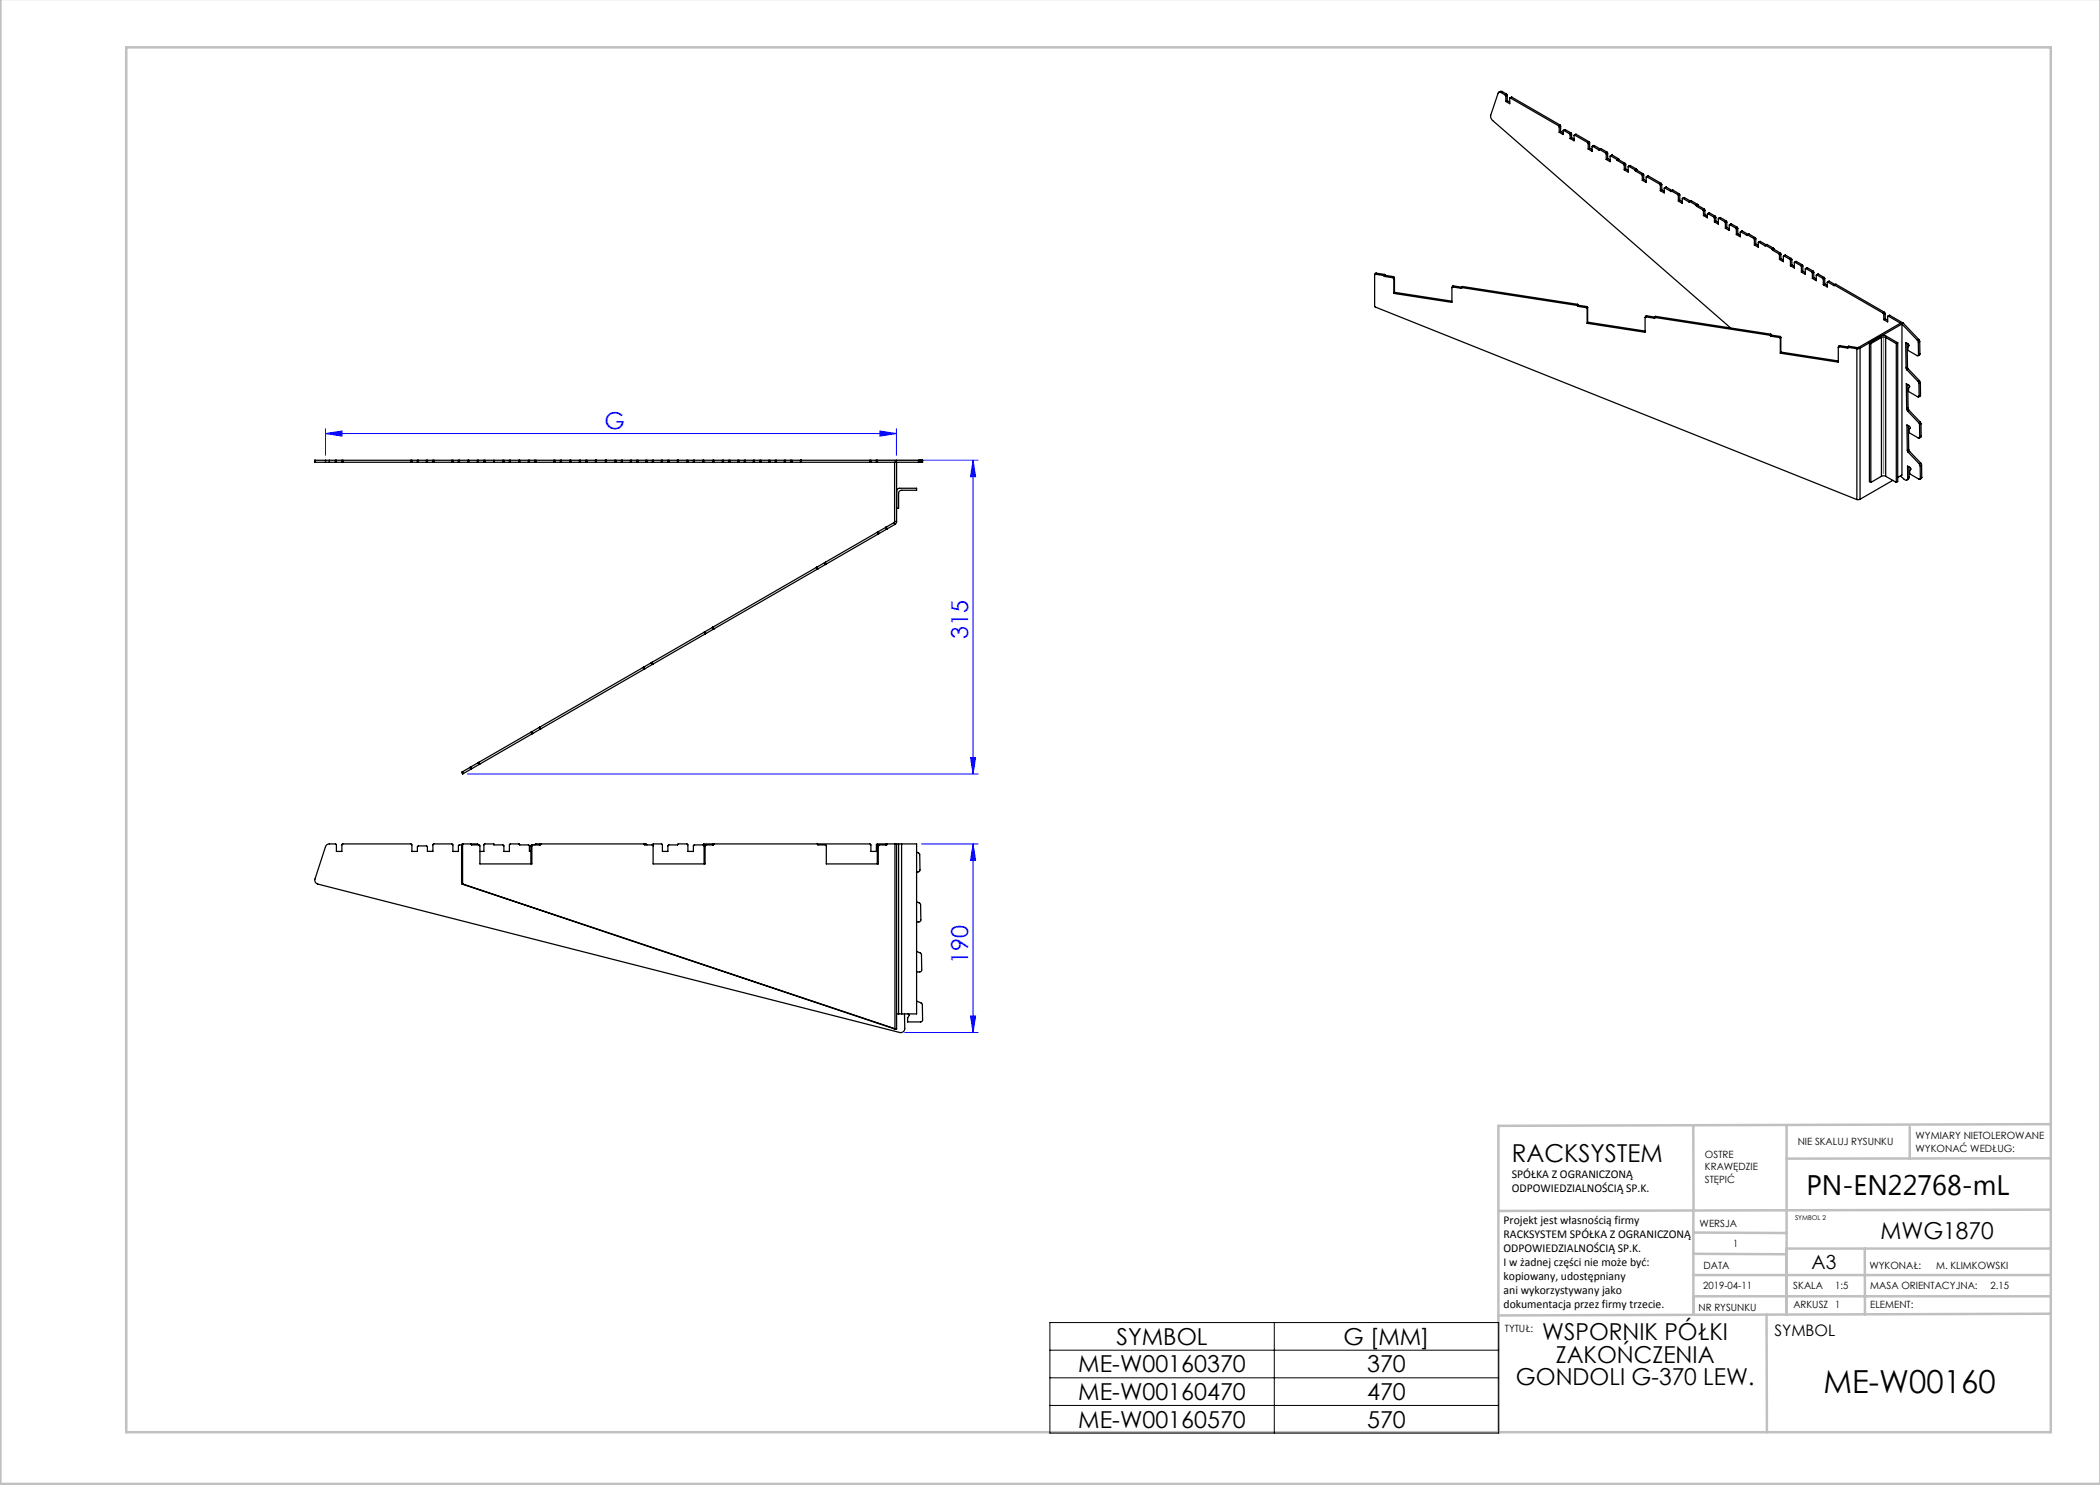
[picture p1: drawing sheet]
<svg xmlns="http://www.w3.org/2000/svg" width="420mm" height="297mm" viewBox="0 0 420 297" stroke-linecap="round" stroke-linejoin="round" font-family="sans-serif">
<g fill="none" stroke="#00f" stroke-width=".2">
<path d="M65.1 86.7l3.3-.5v1zM65.1 85.7v5.4M65.1 86.7h114.2M175 92.1h20.6M176 86.2l3.3 .5-3.3 .5zM179.3 85.7v5.4M194.6 92.1l.5 3.3h-1zM194.6 92.1v62.7M93.5 154.8h102.1M194.1 151.5h1l-.5 3.3zM184.3 168.8h11.3M194.6 168.8l.5 3.3h-1z"/>
<path d="M194.6 168.8v37.7M181 206.5h14.6M194.1 203.2h1l-.5 3.3z"/>
</g>
<g fill="none" stroke="#c0c0c0" stroke-width=".5">
<path d="M.1 -.1v296.9h419.9M25.2 9.5h385v276.9h-385zM338.7 225.2v16.9M357.3 225v37.9M382 225.4v6.3M410.1 224.8l-110.4 .4v61.2M410.1 231.7h-52.8M338.7 259.3h71.5M338.7 255h71.5M338.7 250.8l18.6 .1M338.7 246.5l18.6 .1M338.7 242.1v20.9"/>
<path d="M373 249.7v13.2M410.1 241.9l-110.4 .3M410.2 249.7h-52.9v13.2M353.3 262.9l.1 23.5M410.2 262.7l-110.5 .4"/>
</g>
<path d="M376.7 66.9v27.8" fill="none" stroke="#808080" stroke-width=".25"/>
<path d="M210 264.5h89.7v22.1h-89.7zM210 270h89.7M210 275.6h89.7M254.9 264.5v22.1M210 281.1h89.7" fill="none" stroke="#000" stroke-width=".2"/>
<g fill="#00f">
<path d="M176 86.2l3.3 .5-3.3 .5zM65.1 86.7l3.3-.5v1z"/>
<path d="M194.1 151.5h1l-.5 3.3zM194.6 92.1l.5 3.3h-1z"/>
<path d="M194.6 168.8l.5 3.3h-1zM194.1 203.2h1l-.5 3.3z"/>
</g>
<g fill="none" stroke="#000" stroke-width=".25">
<path d="M300.2 18.5a.33 .33 0 0 0-.6 .1l-1.5 4.4a1.15 1.15 0 0 0 .4 1.1l47.6 41.5M300.2 18.5l.8 .5M300.4 18.3h-.3l-.3 .2M300.4 18.3l.9 .5M300.4 18.3l-.2 .2M301 19l.2 .2M301.2 19.2v1.1M301.3 18.8l.1 .3M301.3 18.8l-.3 .2M301.4 19.1l-.2 .1M301.4 19.1v1M302.1 19.6l-.2 .1v1l-.7-.4"/>
<path d="M302.1 19.6l9.6 5.6M302.4 19.4l-.4 .2M302.4 19.4l9.6 5.6M302.4 19.4l-.3 .2M301.4 20.1l.5 .3M301.4 20.1l-.2 .2M311.7 25.2l.1 .2M311.8 25.4v1.1M312 25l.1 .2M312 25l-.3 .2M312.1 26.3l.5 .3M312.1 25.2l-.3 .2"/>
<path d="M312.1 26.3l-.3 .2M312.1 25.2v1.1M312.8 26.1h-.2v.8l-.8-.4M312.8 26.1l1.1 .6M313 25.9l-.3 .2M313 25.9l1.2 .7M313 25.9l-.2 .2M313.9 26.7l.1 .3M314 27v.7M314.2 26.6l.1 .2M314.2 26.6l-.3 .1M314.3 27.5l.5 .3"/>
<path d="M314.3 27.5l-.3 .2M314.3 26.8l-.3 .2M314.3 26.8v.7M315 27l-.2 .1v1.1l-.8-.5M315 27l2.5 1.5M315.2 26.9l-.3 .1M315.2 26.9l2.6 1.4M315.2 26.9l-.2 .1M317.5 28.5l.1 .2M317.6 28.7v1.1M317.8 28.3l.1 .3M317.8 28.3l-.3 .2"/>
<path d="M317.9 29.6l.5 .3M317.9 29.6l-.3 .2M317.9 28.6l-.3 .1M317.9 28.6v1M318.6 29.3h-.2v1l-.8-.5M318.6 29.3l1.2 .7M318.8 29.1l-.3 .2M318.8 29.1l1.2 .7M318.8 29.1l-.2 .2M319.8 29.9v.1M319.9 29.9h-.1M319.9 29.9l1.2 .7"/>
<path d="M320.1 29.7l-.2 .2M320.2 29.7h.1M320.2 29.7l1.2 .7M320.2 29.7l-.3 .2M321.1 30.6l.1 .2M321.2 30.8v1.1M321.4 30.4l.1 .3M321.4 30.4l-.3 .2M321.5 31.7l.5 .3M321.5 30.7l-.3 .1M321.5 31.7l-.3 .2M321.5 30.7v1"/>
<path d="M322.2 31.2h-.2v1.1l-.8-.4M322.2 31.2l1.2 .7M322.5 31l-.4 .2M322.5 31l1.2 .8M322.5 31l-.3 .2M323.4 32.1l1.3 .7M323.4 31.9v.2M323.7 31.9l1.3 .8M323.7 31.9l-.3 .2M323.7 31.8l-.3 .1M323.7 31.8v.1M324.7 32.8l.2 .3"/>
<path d="M324.9 33.1v.9M325 32.7l.1 .2M325 32.7l-.3 .1M325.1 33.8l.5 .3M325.1 32.9l-.2 .2M325.1 33.8l-.2 .2M325.1 32.9v.9M325.8 33.3h-.2v1.1l-.7-.4M325.8 33.3l1.2 .7M326.1 33.1l-.4 .2M326.1 33.1l-.3 .2M326.1 33.1l1.2 .7"/>
<path d="M327 34v.1M327 34.1l.1 .1M327 34.1h.1M327.1 34.2l1.2 .7M327.3 33.8v.1M327.3 33.8l-.3 .2M327.3 33.9l.1 .1M327.3 33.9l-.3 .2M327.3 33.9h.1M327.4 34l1.2 .7M327.4 34l-.3 .2M328.3 34.9l.2 .3"/>
<path d="M328.5 35.2v.9M328.6 34.7l.1 .3M328.6 34.7l-.3 .2M328.7 35.9l.5 .3M328.7 35l-.2 .2M328.7 35.9l-.2 .2M328.7 35v.9M329.4 35.4h-.2v1.1l-.7-.4M329.4 35.4l2.5 1.4M329.7 35.2l-.4 .1M329.7 35.2l2.5 1.5M329.7 35.2l-.3 .2"/>
<path d="M331.9 36.8l.2 .3M332.1 37.1v1M332.2 36.7l.1 .2M332.2 36.7l-.3 .1M332.3 38l.5 .3M332.3 38l-.2 .1M332.3 36.9l-.2 .2M332.3 36.9v1.1M333 37.6l-.2 .1v.9l-.7-.5M333 37.6l1.2 .7M333.3 37.4l-.4 .2M333.3 37.4l1.1 .7"/>
<path d="M333.3 37.4l-.3 .2M334.3 38.3h-.1M334.3 38.2v.1M334.3 38.2h.1M334.3 38.2l1.2 .7M334.6 38h.1M334.6 38l-.3 .2M334.6 38l1.2 .7M335.5 38.9l.2 .3M335.7 39.2v1M335.8 38.7l.2 .3M335.8 38.7l-.3 .2"/>
<path d="M336 39l-.3 .2M336 39v1.1M336.6 39.7h-.1v1l-.8-.5M336.6 39.7l1.2 .7M336.9 39.5l-.4 .2M336.9 39.5l1.1 .7M336.9 39.5l-.3 .2M275.1 54.9l-.2 .1v6.2l.2 .2 96.3 38.5M275.1 54.9l1.7 .2M275.2 54.6l-.3 .3M275.2 54.6l1.7 .3M275.2 54.6l-.1 .3"/>
<path d="M276.8 55.1l.1 .1M276.9 55.2v.1M276.9 55.2h.1M276.9 54.9l.1 .1M276.9 54.9l-.1 .2M276.9 55.3l1.7 .3M277 55v.1M277 55l-.1 .2M277 55.1l1.7 .2M277 55.1l-.1 .2M278.6 55.6l.2 .1M278.7 55.3l.2 .2"/>
<path d="M278.7 55.3l-.1 .3M278.8 55.7v3M278.9 58.5l-.1 .2M278.9 58.5l11.5 1.7M278.9 55.5l-.1 .2M278.9 55.5v3M290.6 57.4l-.2 .1v3l-11.6-1.8M290.6 57.4l1.6 .3M290.7 57.2l-.3 .3M290.7 57.2l-.1 .2M290.7 57.2l1.6 .2M292.3 57.6l-.1 .1"/>
<path d="M292.3 57.6h.1M292.3 57.4l-.1 .3M292.4 57.4h.1M292.4 57.5l-.1 .1M292.4 57.5l23 3.6M292.5 57.3l-.2 .3M292.5 57.3l-.1 .2M292.5 57.3l23 3.6M336 40.1l.5 .2M336 40.1l-.3 .1M337.9 40.4h-.1M337.9 40.3v.1"/>
<path d="M337.9 40.3l1.3 .7M338.2 40.1h.1M338.2 40.1l-.3 .2M338.2 40.1l1.3 .8M339.2 41l.1 .1M339.3 41.2v.1M339.3 41.1v.1M339.3 41.3l1.3 .7M339.5 40.9l.1 .1M339.5 40.9l-.3 .1M339.6 41v.1M339.6 41l-.3 .1"/>
<path d="M339.6 41l-.3 .2M339.6 41h.1M339.6 41.1l1.2 .7M339.6 41.1l-.3 .2M340.6 42l.1 .2M340.7 42.2v.9M340.8 41.8l.2 .3M340.8 41.8l-.2 .2M341 42.9l.5 .3M341 42.1l-.3 .1M341 42.9l-.3 .2M341 42.1v.8"/>
<path d="M341.6 42.7l-.1 .1v.8l-.8-.5M341.6 42.7l1.1 .7M341.9 42.6l-.4 .1M341.9 42.6l1.1 .6M341.9 42.6l-.3 .1M342.7 43.4l.2 .2M342.9 43.6v.8M343 43.2l.2 .3M343 43.2l-.3 .2M343.2 44.2l.5 .3M343.2 44.2l-.3 .2M343.2 43.5l-.3 .1"/>
<path d="M343.2 43.5v.7M343.8 43.7h-.1v1.1l-.8-.4M343.8 43.7l1.1 .6M344.1 43.5l-.4 .2M344.1 43.5l1.1 .7M344.1 43.5l-.3 .2M344.9 44.3l.2 .3M345.1 44.6v1M345.2 44.2l.2 .2M345.2 44.2l-.3 .1M345.4 45.5l.5 .3M345.4 44.4l-.3 .2"/>
<path d="M345.4 45.5l-.3 .1M345.4 44.4v1.1M346 44.9l-.1 .1v1.1l-.8-.5M346 44.9l1.1 .7M346.3 44.8l-.4 .1M346.3 44.8l1.1 .6M346.3 44.8l-.3 .1M347.1 45.6l.2 .2M347.3 45.8v1.1M347.4 45.4l.2 .3M347.4 45.4l-.3 .2M347.6 46.7l-.3 .2"/>
<path d="M347.6 45.7l-.3 .1M347.6 45.7v1M347.6 46.7l.4 .3M348.2 46.4h-.1l-.1 1-.7-.5M348.2 46.4l1.2 .7M348.5 46.2l-.4 .2M348.5 46.2l1.1 .7M348.5 46.2l-.3 .2M349.5 47l-.1 .1M349.5 47h.1M349.5 47l1.2 .7M349.8 46.8l-.3 .2"/>
<path d="M349.8 46.8l1.2 .7M350.7 47.7l.2 .2M350.9 47.9v1.1M351 47.5l.2 .3M351 47.5l-.3 .2M351.2 48.8l.5 .3M351.2 48.8l-.3 .2M351.2 47.8l-.3 .1M351.2 47.8v1M351.8 48.5h-.1v.9l-.8-.4M351.8 48.5l1.2 .7M352.1 48.3l-.4 .2"/>
<path d="M352.1 48.3l1.1 .7M352.1 48.3l-.3 .2M353.1 49.1l-.1 .1M353.1 49.1h.1M353.1 49.1l1.3 .7M353.4 48.9l-.3 .2M353.4 48.9l1.3 .8M354.4 49.8l.1 .1M354.5 49.9v.1M354.5 49.9h.1M354.5 50l1.3 .7M354.7 49.7l.1 .1"/>
<path d="M354.7 49.7l-.3 .1M354.8 49.8v.1M354.8 49.8l-.3 .1M354.8 49.8h.1M354.8 49.9l1.2 .7M354.8 49.9l-.3 .1M355.8 50.7l.1 .3M355.9 51v.9M356 50.6l.2 .2M356 50.6l-.2 .1M356.2 51.7l.5 .3M356.2 50.8l-.3 .2"/>
<path d="M356.2 51.7l-.3 .2M356.2 50.8v.9M356.8 51.2h-.1v1.1l-.8-.4M356.8 51.2l1.1 .6M357.1 51l-.4 .2M357.1 51l1.1 .7M357.1 51l-.3 .2M357.9 51.8l.2 .3M358.1 52.1v1.1M358.2 51.7l.2 .2M358.2 51.7l-.3 .1M358.4 53l.5 .3"/>
<path d="M358.4 51.9l-.3 .2M358.4 53l-.3 .2M358.4 51.9v1.1M359 52.5h-.1v1.1l-.8-.4M359 52.5l1.1 .6M359.3 52.3l-.4 .2M359.3 52.3l1.1 .7M359.3 52.3l-.3 .2M360.1 53.1l.2 .3M360.3 53.4v1M360.4 53l.2 .2M360.4 53l-.3 .1"/>
<path d="M360.6 54.3l.5 .2M360.6 53.2l-.3 .2M360.6 54.3l-.3 .1M360.6 53.2v1.1M361.2 53.7l-.1 .1v1.1l-.8-.5M361.2 53.7l1.1 .7M361.5 53.6l-.4 .1M361.5 53.6l1.1 .6M361.5 53.6l-.3 .1M362.3 54.4l.2 .2M362.5 54.6v1.1M362.6 54.2l.2 .3"/>
<path d="M362.6 54.2l-.3 .2M362.8 55.5l.5 .3M362.8 54.5l-.3 .1M362.8 55.5l-.3 .2M362.8 54.5v1M363.4 55h-.1v1.1l-.8-.4M363.4 55l1.1 .6M363.7 54.8l-.4 .2M363.7 54.8l1.1 .7M363.7 54.8l-.3 .2M364.5 55.6l.2 .3M364.7 55.9v1.1"/>
<path d="M364.8 55.5l.1 .2M364.8 55.5l-.3 .1M364.9 56.8l.5 .3M364.9 55.7l-.2 .2M364.9 56.8l-.2 .2M364.9 55.7v1.1M365.6 56.4l-.2 .1v.9l-.7-.4M365.6 56.4l1.2 .7M365.9 56.3l-.4 .1M365.9 56.3l-.3 .1M365.9 56.3l1.1 .6M366.9 57.1h-.1"/>
<path d="M366.9 57.1l9.7 5.5M367.2 56.9h.1M367.2 56.9l-.3 .1M367.2 56.9l9.7 5.6M315.4 61.1l.1 .1M315.5 61.2l.1 .1M315.5 60.9h.1M315.5 60.9l-.1 .2M315.6 61.3l1.6 .2M315.6 61h.1M315.6 60.9l-.1 .3M315.6 60.9v.1"/>
<path d="M315.7 61l1.6 .3M315.7 61l-.1 .3M317.2 61.5l.2 .2M317.3 61.3l.2 .2M317.3 61.3l-.1 .2M317.4 61.7v3M317.5 64.4l-.1 .3M317.5 64.4l11.5 1.8M317.5 61.5l-.1 .2M317.5 61.5v2.9M329.2 63.4l-.2 .1v3l-11.6-1.8M329.2 63.4l1.7 .2"/>
<path d="M329.3 63.2l-.3 .3M329.3 63.2l1.7 .2M329.3 63.2l-.1 .2M331 63.6h-.1M331 63.4l-.1 .2M331 63.4h.1M331 63.5v.1M331 63.5l23.1 3.6M331.1 63.3l-.1 .2M331.1 63.3l23.1 3.5M354.1 67.1h.1M354.1 67.2h.1"/>
<path d="M354.1 67.1v.1M354.2 66.8v.1M354.2 66.8l-.1 .3M354.2 67.2l1.7 .3M354.2 66.9l.1 .1M354.2 66.9l-.1 .3M354.3 67l1.7 .3M354.3 67l-.1 .2M355.9 67.5l.2 .2M356 67.3l.2 .2M356 67.3l-.1 .2M356.1 67.7v2.9"/>
<path d="M356.2 70.4l-.1 .2M356.2 70.4l11.5 1.8M356.2 67.5l-.1 .2M356.2 67.5v2.9M367.8 69.4l-.1 .1v2.9l-11.6-1.8M367.8 69.4l1.7 .2M368 69.1l-.3 .3M368 69.1l1.6 .3M368 69.1l-.2 .3M369.6 69.6h-.1M369.6 69.5v.1M369.6 69.4l-.1 .2"/>
<path d="M369.6 69.4h.1M369.7 69.5h-.1M369.7 69.5l1.7 .2M369.8 69.3l-.2 .2M369.8 69.3l-.1 .2M369.8 69.3l1.7 .2M371.4 69.7v30.2M371.5 69.5l-.1 .2M371.7 69.5h-.2M371.7 69.5l.3 .1M372 69.6l-.6 .1M372 69.6v30.3"/>
<path d="M374.2 68.7l-.3-.1v27.7l.3 .2M374.2 68.7v27.8M376.3 67.5l.4-.1 .4 .1M376.3 67.2l.7-.1 2.5 1.5M376.3 67.5l-2.1 1.2M376.3 67.5v27.8M376.6 62.6l.2 .3M376.8 62.9v1M376.9 62.5l.1 .2M376.9 62.5l-.3 .1M377 62.7l-.2 .2M377 63.8l-.2 .1"/>
<path d="M377 62.7v1.1M377 63.8l.5 .3M377.1 67.5l2.2 1.2M377.1 67.5v27.8M377.7 63.2l-.2 .1v1.1l-.7-.5M377.7 63.2l2.7 1.6M378 63.1l-.4 .1M378 63.1l-.3 .1M378 63.1l2.6 1.5M379.3 68.7v27.8M379.5 68.6l-.2 .1M379.5 68.6v27.7l-.2 .2"/>
<path d="M380.1 64.6l-8.4 4.9M380.4 64.8l-8.4 4.8M380.4 64.8v30.2l-.9 .5M380.4 64.8l3.1 3.3M380.6 64.6l-.2 .2M380.6 64.6l3.2 3.3M381.2 73.6l.2 .4M381.4 74l2.2 2.3M381.4 68.7l.1 4.7M381.5 73.4l.2 .4M381.5 73.4l-.3 .2M381.5 76.9l.1 4.7"/>
<path d="M381.7 73.8l-.3 .2M381.7 73.8l2.2 2.3M383.5 68.1l.2 .4M383.6 76.3l.2 .4M383.7 68.5v2.5M383.7 71l-.2 .1-1.9-1v-.7l.2-.4-.7-.5 .1 5.1M383.8 67.9l.1 .4M383.8 67.9l-.3 .2M383.8 76.7v2.5M383.8 79.2l-.2 .2-1.9-1.1v-.7l.2-.3-.6-.6v5.1M383.9 76.1l.2 .4M383.9 76.1l-.3 .2"/>
<path d="M383.9 68.3l-.2 .2M383.9 68.3l.1 2.5M384 70.8l-.4 .3M384 70.8l-.3 .2M384.1 76.5v2.5M384.1 76.5l-.3 .2M384.1 79l-.4 .4M384.1 79l-.3 .2M63 92.1v.4M63 92.5h2.1M63 92.1h2.1M65.1 92.5h.8"/>
<path d="M65.1 92.1h.8M65.1 92.1v.4M65.9 92.5h1.2M65.9 92.1h1.2M65.9 92.1v.4M67.1 92.5h.2M67.1 92.1h.2M67.1 92.1v.4M67.3 92.1v.4M67.3 92.5h1.1M67.3 92.1h1.1M68.4 92.5h.2"/>
<path d="M68.4 92.1h.2M68.4 92.1v.4M68.6 92.5h13.6M68.6 92.1h13.6M68.6 92.1v.4M82.2 92.5h.2M82.2 92.1h.2M82.2 92.1v.4M82.4 92.1v.4M82.4 92.5h1.1M82.4 92.1h1.1M83.5 92.5h.2"/>
<path d="M83.5 92.1h.2M83.5 92.1v.4M83.7 92.5h1.6M83.7 92.1h1.6M83.7 92.1v.4M85.3 92.5h.2M85.3 92.1h.2M85.3 92.1v.4M85.5 92.1v.4M85.5 92.5h1.1M85.5 92.1h1.1M86.6 92.5h.2"/>
<path d="M86.6 92.1h.2M86.6 92.1v.4M86.8 92.5h3.6M86.8 92.1h3.6M86.8 92.1v.4M90.4 92.5h.2M90.4 92.1h.2M90.4 92.1v.4M90.6 92.1v.4M90.6 92.5h1.1M90.6 92.1h1.1M91.7 92.5h.2"/>
<path d="M91.7 92.1h.2M91.7 92.1v.4M91.9 92.5h1.7M91.9 92.1h1.7M91.9 92.1v.4M93.6 92.5h.1M93.6 92.1h.1M93.6 92.1v.4M93.7 92.5h.1M93.7 92.1h.1M93.7 92.1v.4M93.8 92.5h1.7"/>
<path d="M93.8 92.1h1.7M93.8 92.1v.4M95.5 92.5h.2M95.5 92.1h.2M95.5 92.1v.4M95.7 92.5h1.1M95.7 92.1h1.1M95.7 92.1v.4M96.8 92.5h.2M96.8 92.1h.2M96.8 92.1v.4M97 92.5h3.6"/>
<path d="M97 92.1h3.6M97 92.1v.4M98.8 92.1v.4M100.6 92.5h.2M100.6 92.1h.2M100.6 92.1v.4M100.8 92.1v.4M100.8 92.5h1.1M100.8 92.1h1.1M101.9 92.5h.2M101.9 92.1h.2M101.9 92.1v.4"/>
<path d="M102.1 92.5h1.7M102.1 92.1h1.7M102.1 92.1v.4M103.8 92.5h.1M103.8 92.1h.1M103.8 92.1v.4M103.9 92.5h.1M103.9 92.1h.1M103.9 92.1v.4M104 92.5h1.7M104 92.1h1.7M104 92.1v.4"/>
<path d="M105.7 92.5h.2M105.7 92.1h.2M105.7 92.1v.4M105.9 92.1v.4M105.9 92.5h1.1M105.9 92.1h1.1M107 92.5h.2M107 92.1h.2M107 92.1v.4M107.2 92.5h3.6M107.2 92.1h3.6M107.2 92.1v.4"/>
<path d="M110.8 92.5h.2M110.8 92.1h.2M110.8 92.1v.4M111 92.5h1.1M111 92.1h1.1M111 92.1v.4M112.1 92.5h.2M112.1 92.1h.2M112.1 92.1v.4M112.3 92.5h1.7M112.3 92.1h1.7M112.3 92.1v.4"/>
<path d="M114 92.5h.1M114 92.1h.1M114 92.1v.4M114.1 92.5h.1M114.1 92.1h.1M114.1 92.1v.4M114.2 92.5h1.7M114.2 92.1h1.7M114.2 92.1v.4M115.9 92.5h.2M115.9 92.1h.2M115.9 92.1v.4"/>
<path d="M116.1 92.5h1.1M116.1 92.1h1.1M116.1 92.1v.4M117.2 92.5h.2M117.2 92.1h.2M117.2 92.1v.4M117.4 92.5h1.7M117.4 92.1h1.7M117.4 92.1v.4M119.1 92.5h.1M119.1 92.1h.1M119.1 92.1v.4"/>
<path d="M119.2 92.5h.1M119.2 92.1h.1M119.2 92.1v.4M119.3 92.5h1.8M119.3 92.1h1.8M119.3 92.1v.4M121.1 92.5h.1M121.1 92.1h.1M121.1 92.1v.4M121.2 92.5h.1M121.2 92.1h.1M121.2 92.1v.4"/>
<path d="M121.3 92.5h1.7M121.3 92.1h1.7M121.3 92.1v.4M123 92.5h.2M123 92.1h.2M123 92.1v.4M123.2 92.5h1.1M123.2 92.1h1.1M123.2 92.1v.4M124.3 92.5h.2M124.3 92.1h.2M124.3 92.1v.4"/>
<path d="M124.5 92.5h1.6M124.5 92.1h1.6M124.5 92.1v.4M126.1 92.5h.2M126.1 92.1h.2M126.1 92.1v.4M126.3 92.5h1.1M126.3 92.1h1.1M126.3 92.1v.4M127.4 92.5h.2M127.4 92.1h.2M127.4 92.1v.4"/>
<path d="M127.6 92.5h1.6M127.6 92.1h1.6M127.6 92.1v.4M129.2 92.5h.2M129.2 92.1h.2M129.2 92.1v.4M129.4 92.5h1.1M129.4 92.1h1.1M129.4 92.1v.4M130.5 92.5h.2M130.5 92.1h.2M130.5 92.1v.4"/>
<path d="M130.7 92.5h1.6M130.7 92.1h1.6M130.7 92.1v.4M132.3 92.5h.2M132.3 92.1h.2M132.3 92.1v.4M132.5 92.1v.4M132.5 92.5h1.1M132.5 92.1h1.1M133.6 92.5h.2M133.6 92.1h.2M133.6 92.1v.4"/>
<path d="M133.8 92.5h1.7M133.8 92.1h1.7M133.8 92.1v.4M135.5 92.5h.1M135.5 92.1h.1M135.5 92.1v.4M135.6 92.5h.1M135.6 92.1h.1M135.6 92.1v.4M135.7 92.5h1.7M135.7 92.1h1.7M135.7 92.1v.4"/>
<path d="M137.4 92.5h.2M137.4 92.1h.2M137.4 92.1v.4M137.6 92.1v.4M137.6 92.5h1.1M137.6 92.1h1.1M138.7 92.5h.2M138.7 92.1h.2M138.7 92.1v.4M138.9 92.5h1.7M138.9 92.1h1.7M138.9 92.1v.4"/>
<path d="M140.6 92.5h.1M140.6 92.1h.1M140.6 92.1v.4M140.7 92.5h.1M140.7 92.1h.1M140.7 92.1v.4M140.8 92.5h1.8M140.8 92.1h1.8M140.8 92.1v.4M142.6 92.5h.1M142.6 92.1h.1M142.6 92.1v.4"/>
<path d="M142.7 92.5h.1M142.7 92.1h.1M142.7 92.1v.4M142.8 92.1v.4M142.8 92.5h1.7M142.8 92.1h1.7M144.5 92.5h.2M144.5 92.1h.2M144.5 92.1v.4M144.7 92.5h1.1M144.7 92.1h1.1M144.7 92.1v.4"/>
<path d="M145.8 92.5h.2M145.8 92.1h.2M145.8 92.1v.4M146 92.5h1.6M146 92.1h1.6M146 92.1v.4M147.6 92.5h.2M147.6 92.1h.2M147.6 92.1v.4M147.8 92.5h1.1M147.8 92.1h1.1M147.8 92.1v.4"/>
<path d="M148.9 92.5h.2M148.9 92.1h.2M148.9 92.1v.4M149.1 92.5h1.6M149.1 92.1h1.6M149.1 92.1v.4M150.7 92.5h.2M150.7 92.1h.2M150.7 92.1v.4M150.9 92.5h1.1M150.9 92.1h1.1M150.9 92.1v.4"/>
<path d="M152 92.5h.2M152 92.1h.2M152 92.1v.4M152.2 92.5h1.6M152.2 92.1h1.6M152.2 92.1v.4M153.8 92.5h.2M153.8 92.1h.2M153.8 92.1v.4M154 92.5h1.1M154 92.1h1.1M154 92.1v.4"/>
<path d="M155.1 92.5h.2M155.1 92.1h.2M155.1 92.1v.4M155.3 92.5h1.6M155.3 92.1h1.6M155.3 92.1v.4M156.9 92.5h.2M156.9 92.1h.2M156.9 92.1v.4M157.1 92.5h1.1M157.1 92.1h1.1M157.1 92.1v.4"/>
<path d="M158.2 92.5h.2M158.2 92.1h.2M158.2 92.1v.4M158.4 92.5h1.7M158.4 92.1h1.7M158.4 92.1v.4M160.1 92.5h.1M160.1 92.1h.1M160.1 92.1v.4M160.2 92.5h.1M160.2 92.1h.1M160.2 92.1v.4"/>
<path d="M160.3 92.5h13.7M160.3 92.1h13.7M160.3 92.1v.4M174 92.5h.2M174 92.1h.2M174 92.1v.4M174.2 92.1v.4M174.2 92.5h1.1M174.2 92.1h1.1M175.3 92.5h.2M175.3 92.1h.2M175.3 92.1v.4"/>
<path d="M175.5 92.5h8.2M175.5 92.1h8.2M175.5 92.1v.4M178.9 92.5v11.8M179.3 92.1v12.2M179.3 98.3a.6 .6 0 0 1 .6-.6h3.4v.4h-3a.6 .6 0 0 0-.6 .6v3h-.4M183.7 92.5h.2M183.7 92.1h.2M183.7 92.1v.4M183.9 92.5h.1M183.9 92.1h.1M183.9 92.1v.4"/>
<path d="M184 92.5h.1M184 92.1h.1M184 92.1v.4M184.1 92.5h.1M184.1 92.1h.1M184.1 92.1v.4M184.2 92.5h.1M184.2 92.1h.1M184.2 92.1v.4M184.3 92.5h.1M184.3 92.1h.1M184.3 92.1v.4"/>
<path d="M184.3 92.5h.2M184.3 92.1h.2M184.5 92.1v.4M372 99.9h-.6M376.3 95.3l.4-.1 .4 .1M376.3 95.3l-2.1 1.2M377.1 95.3l2.2 1.2M378.6 96.1l-6.6 3.8M380.1 95.2l.7 .7a.38 .38 0 0 0 .5 .1 .38 .38 0 0 0 .2-.4M381.3 81.8l.2 .4M381.5 90l.1 .4M381.5 82.2l2.2 2.3"/>
<path d="M381.5 95.6v-2.4l.7 .5-.2 .4v.7l1.8 1.1 .3-.2M381.6 81.6l.2 .4M381.6 81.6l-.3 .2M381.6 90.4l2.3 2.4M381.7 85.1v4.8M381.7 89.9l.2 .4M381.7 89.9l-.2 .1M381.8 93.4v2.1M381.8 82l-.3 .2M381.8 82l2.2 2.4M381.8 95.5l-.1 .3-.3 .2M381.8 95.5l-.3 .1"/>
<path d="M381.9 90.3l-.3 .1M381.9 90.3l2.2 2.3M383.7 84.5l.2 .4M383.9 92.8l.1 .4M383.9 84.9v2.5M383.9 87.4l-.2 .2-1.9-1.1v-.6l.2-.4-.6-.5 .1 5M384 84.4l.2 .4M384 84.4l-.3 .1M384 93.2l.1 2.5M384.1 92.6l.2 .4M384.1 92.6l-.2 .2M384.2 84.8v2.5"/>
<path d="M384.2 84.8l-.3 .1M384.2 87.3l-.3 .3M384.2 87.3l-.3 .1M384.3 93l.1 2.5M384.3 93l-.3 .2M384.4 95.5l-.4 .4M384.4 95.5l-.3 .2M163.3 113.5l.2 .3M163.3 113.5l-20.7 11.9M163.3 113.5h.1M163.4 113.4l-.1 .1M163.4 113.4l.2 .4"/>
<path d="M163.5 113.8l-20.7 12M163.5 113.8h.1M163.6 113.8h-.1M164.9 112.6l-1.5 .8M164.9 112.6l.2 .3M165.1 112.5l-.2 .1M165.1 112.5l.2 .3M165.1 112.9l-1.5 .9M165.3 112.8l-.2 .1M175.5 106.5l-10.4 6M175.5 106.5l.2 .3M175.6 106.4l-.1 .1"/>
<path d="M175.6 106.4l.2 .3M175.7 106.8l-10.4 6M175.8 106.7l-.1 .1M177.1 105.5l.2 .3M177.1 105.5l-1.5 .9M177.2 105.5h-.1M177.2 105.5l.2 .3M177.3 105.4l-.1 .1M177.3 105.4l.2 .4M177.3 105.8l-1.5 .9M177.4 105.8h-.1M177.5 105.8h-.1"/>
<path d="M178.8 104.5l.2 .4M178.8 104.5l-1.5 .9M178.9 104.3l-.1 .2M178.9 104.3h.4M179 104.9l-1.5 .9M179.3 104.3l-.3 .6M128.6 133.5l.2 .3M128.6 133.5l-20.6 11.9M128.7 133.5h-.1M128.7 133.5l.2 .3M128.8 133.4l-.1 .1M128.8 133.4l.2 .4"/>
<path d="M128.8 133.8l-20.6 12M128.9 133.8h-.1M129 133.8h-.1M130.2 132.6l-1.4 .8M130.2 132.6l.2 .3M130.4 132.5l-.2 .1M130.4 132.5l.2 .3M130.4 132.9l-1.4 .9M130.6 132.8l-.2 .1M140.8 126.5l-10.4 6M140.8 126.5l.2 .3M141 126.4l-.2 .1"/>
<path d="M141 126.4l.2 .3M141 126.8l-10.4 6M141.2 126.7l-.2 .1M142.5 125.5l.2 .3M142.5 125.5l-1.5 .9M142.5 125.5h.1M142.6 125.4l-.1 .1M142.6 125.4l.2 .4M142.7 125.8l-1.5 .9M142.7 125.8h.1M142.8 125.8h-.1M92.5 154.4l-.2 .1 .2 .3 .2-.1"/>
<path d="M92.5 154.4l.2 .3M94 153.5l.2 .3M94 153.5l-1.5 .9M94 153.5h.1M94.1 153.4l-.1 .1M94.1 153.4l.2 .4M94.2 153.8l-1.5 .9M94.2 153.8h.1M94.3 153.8h-.1M95.6 152.6l.2 .3M95.6 152.6l-1.5 .8M95.8 152.5l-.2 .1"/>
<path d="M95.8 152.5l.2 .3M95.8 152.9l-1.5 .9M96 152.8l-.2 .1M106.2 146.5l.2 .3M106.2 146.5l-10.4 6M106.3 146.4l-.1 .1M106.3 146.4l.2 .3M106.4 146.8l-10.4 6M106.5 146.7l-.1 .1M107.8 145.5l-1.5 .9M107.8 145.5l.2 .3M107.9 145.5h-.1"/>
<path d="M107.9 145.5l.2 .3M108 145.4l-.1 .1M108 145.4l.2 .4M108 145.8l-1.5 .9M108.1 145.8h-.1M108.2 145.8h-.1M92.3 176.6l.1 .2M92.3 176.6h.2M92.4 176.8h.2M92.4 176.8l86.4 28.9M92.5 176.6l.1 .2M92.5 169l-.8 .1v1.2h-1.1v-1.4l-.2-.1h-3.7l-.1 .2v1.3h-1.1v-1l-.1-.1h-1.8l-.1 .1v1h-1.1v-1.4l-.2-.1h-13.6l-.2 .1v1.4h-1.1l-.1-1.5h-1.3a.8 .8 0 0 0-.8 .5l-2.1 6.5a.8 .8 0 0 0 .6 1l116.4 29.7a.8 .8 0 0 0 1-.8l-.1-2.9"/>
<path d="M92.5 169v7.6M92.6 176.8l86.4 28.9M92.7 168.8l-.2 .2M94.2 168.8l.1 .2h1.5l.2 .1v3.7h10.4v-3.6M95.7 169l-.2-.2h-3l-.2 .1v7.7M96 170.3h.8v-1.4l.2-.1h1.8v.2h1.9l.1 .2v1.1h1.1v-1.4l.1-.1 3.7 .2 .2 .1v1.2h.3M106.2 169.2h.2M106.2 169.2v3.6M106.5 169l-.1 .2M107 169l.2-.2h22l.2 .2M107.9 168.9l-.1 .1M107.9 168.9h.2"/>
<path d="M107.9 168.9h.1M108 168.8l-.1 .1M108.1 168.9l-1.8 .1-.1 .2M108.1 168.9h.1M108.2 168.8l-.1 .1M128.8 168.8l.1 .2h1.5l.2 .1v3.7h10.4v-3.6M130.5 169h.1M140.8 169.2h.2M140.8 169.2v3.6M141.2 169l-.2 .2M142.5 168.9v.1M142.5 168.9h.2"/>
<path d="M142.5 168.9h.1M142.6 168.8h.1M142.6 168.8l-.1 .1M142.7 168.9l-1.7 .1-.2 .2M142.7 168.9h.1M142.8 168.8l-.1 .1M163.5 168.8l.1 .2h1.5l.2 .1v3.7h10.4v-3.6M175.5 169.2h.2M175.5 169.2v3.6M175.8 169l-.1 .2M177.2 168.9l-.1 .1M177.2 168.9h.2"/>
<path d="M177.2 168.9h.1M177.3 168.8l-.1 .1M177.4 168.9l-1.8 .1-.1 .2M177.4 168.9h.1M177.5 168.8l-.1 .1M179 168.8h.3M179 168.8h-3.6l-.1 .2v1.3h-1.1v-1.4l-.2-.1h-33.2l-.2 .2h-1.8l-.1 1.3h-1.1v-1.4l-.2-.1h-1.7l-.2 .2h-1.8l-.1 .2v1.1h-1.1v-1.3l-.1-.2h-1.7l-.2 .2M179 168.8v36.9M179.3 168.8h.4M179.3 168.8v37M179.7 168.8h.6M179.7 168.8v34"/>
<path d="M180.3 168.8h3v34h-3M180.3 168.8v34M183.3 170.4l.5 .2 .1 .3 .1 3.1-.2 .3-.5 .1M183.3 190.3l.8 .3 .2 .2v3.2l-.2 .4h-.8M183.3 180.4l.6 .2 .2 .3 .1 3.1-.3 .4h-.6M178.8 205.7l.5 .1M178.8 205.7h.2M179 205.7l.3 .1M179.3 202.8h.4M179.7 202.8h.6M183.3 200.2l1 .4 .1 .2 .1 3.4-.4 .2h-2.6v-.8l.4-.5-.3-.3"/>
</g>
<text font-size="6.3" x="364.7" y="278.5">ME-W00160</text>
<text font-size="5.6" x="361.3" y="239.1">PN-EN22768-mL</text>
<text font-size="4.9" x="302.4" y="232.4">RACKSYSTEM</text>
<g font-size="4.7" fill="#00f">
<text x="120.9" y="85.7">G</text>
<text x="193.6" y="127.8" transform="rotate(-90 193.6 127.8)">315</text>
<text x="193.6" y="192.8" transform="rotate(-90 193.6 192.8)">190</text>
</g>
<g font-size="4.7">
<text x="376.1" y="247.8">MWG1870</text>
<text x="223.3" y="268.9">SYMBOL</text>
<text x="268.7" y="268.9">G [MM]</text>
<text x="308.5" y="268.1">WSPORNIK PÓŁKI</text>
<text x="215.7" y="274.5">ME-W00160370</text>
<text x="273.4" y="274.5">370</text>
<text x="311.1" y="272.6">ZAKOŃCZENIA</text>
<text x="215.7" y="280">ME-W00160470</text>
<text x="273.4" y="280">470</text>
<text x="303.2" y="277.1">GONDOLI G-370 LEW.</text>
<text x="215.7" y="285.5">ME-W00160570</text>
<text x="273.4" y="285.5">570</text>
</g>
<text font-size="3.9" x="362.3" y="253.8">A3</text>
<text font-size="3.2" x="354.9" y="267.2">SYMBOL</text>
<g font-size="2.4">
<text x="302.4" y="235.6">SPÓŁKA Z OGRANICZONĄ</text>
<text x="302.4" y="238.4">ODPOWIEDZIALNOŚCIĄ SP.K.</text>
<text x="300.7" y="244.7">Projekt jest własnością firmy</text>
<text x="300.7" y="247.5">RACKSYSTEM SPÓŁKA Z OGRANICZONĄ</text>
<text x="300.7" y="250.3">ODPOWIEDZIALNOŚCIĄ SP.K.</text>
<text x="300.7" y="253.1">I w żadnej części nie może być:</text>
<text x="300.7" y="256">kopiowany, udostępniany</text>
<text x="300.7" y="258.8">ani wykorzystywany jako</text>
<text x="300.7" y="261.6">dokumentacja przez firmy trzecie.</text>
</g>
<g font-size="2">
<text x="383.1" y="227.9">WYMIARY NIETOLEROWANE</text>
<text x="341" y="231.6">OSTRE</text>
<text x="359.5" y="228.9">NIE SKALUJ RYSUNKU</text>
<text x="383.1" y="230.4">WYKONAĆ WEDŁUG:</text>
<text x="341" y="234.1">KRAWĘDZIE</text>
<text x="341" y="236.6">STĘPIĆ</text>
<text x="339.9" y="245.4">WERSJA</text>
<text x="346.6" y="249.5">1</text>
<text x="340.6" y="257.7">2019-04-11</text>
<text x="340.7" y="253.8">DATA</text>
<text x="358.7" y="257.7">SKALA</text>
<text x="367" y="257.7">1:5</text>
<text x="373.9" y="253.8">WYKONAŁ:</text>
<text x="374.1" y="257.7">MASA ORIENTACYJNA:</text>
<text x="387.2" y="253.8">M. KLIMKOWSKI</text>
<text x="398.1" y="257.7">2.15</text>
<text x="339.7" y="262.3">NR RYSUNKU</text>
<text x="358.7" y="261.7">ARKUSZ 1</text>
<text x="374.1" y="261.7">ELEMENT:</text>
<text x="301" y="266.4">TYTUŁ:</text>
</g>
<text font-size="1.3" x="359" y="244">SYMBOL 2</text>
</svg>
